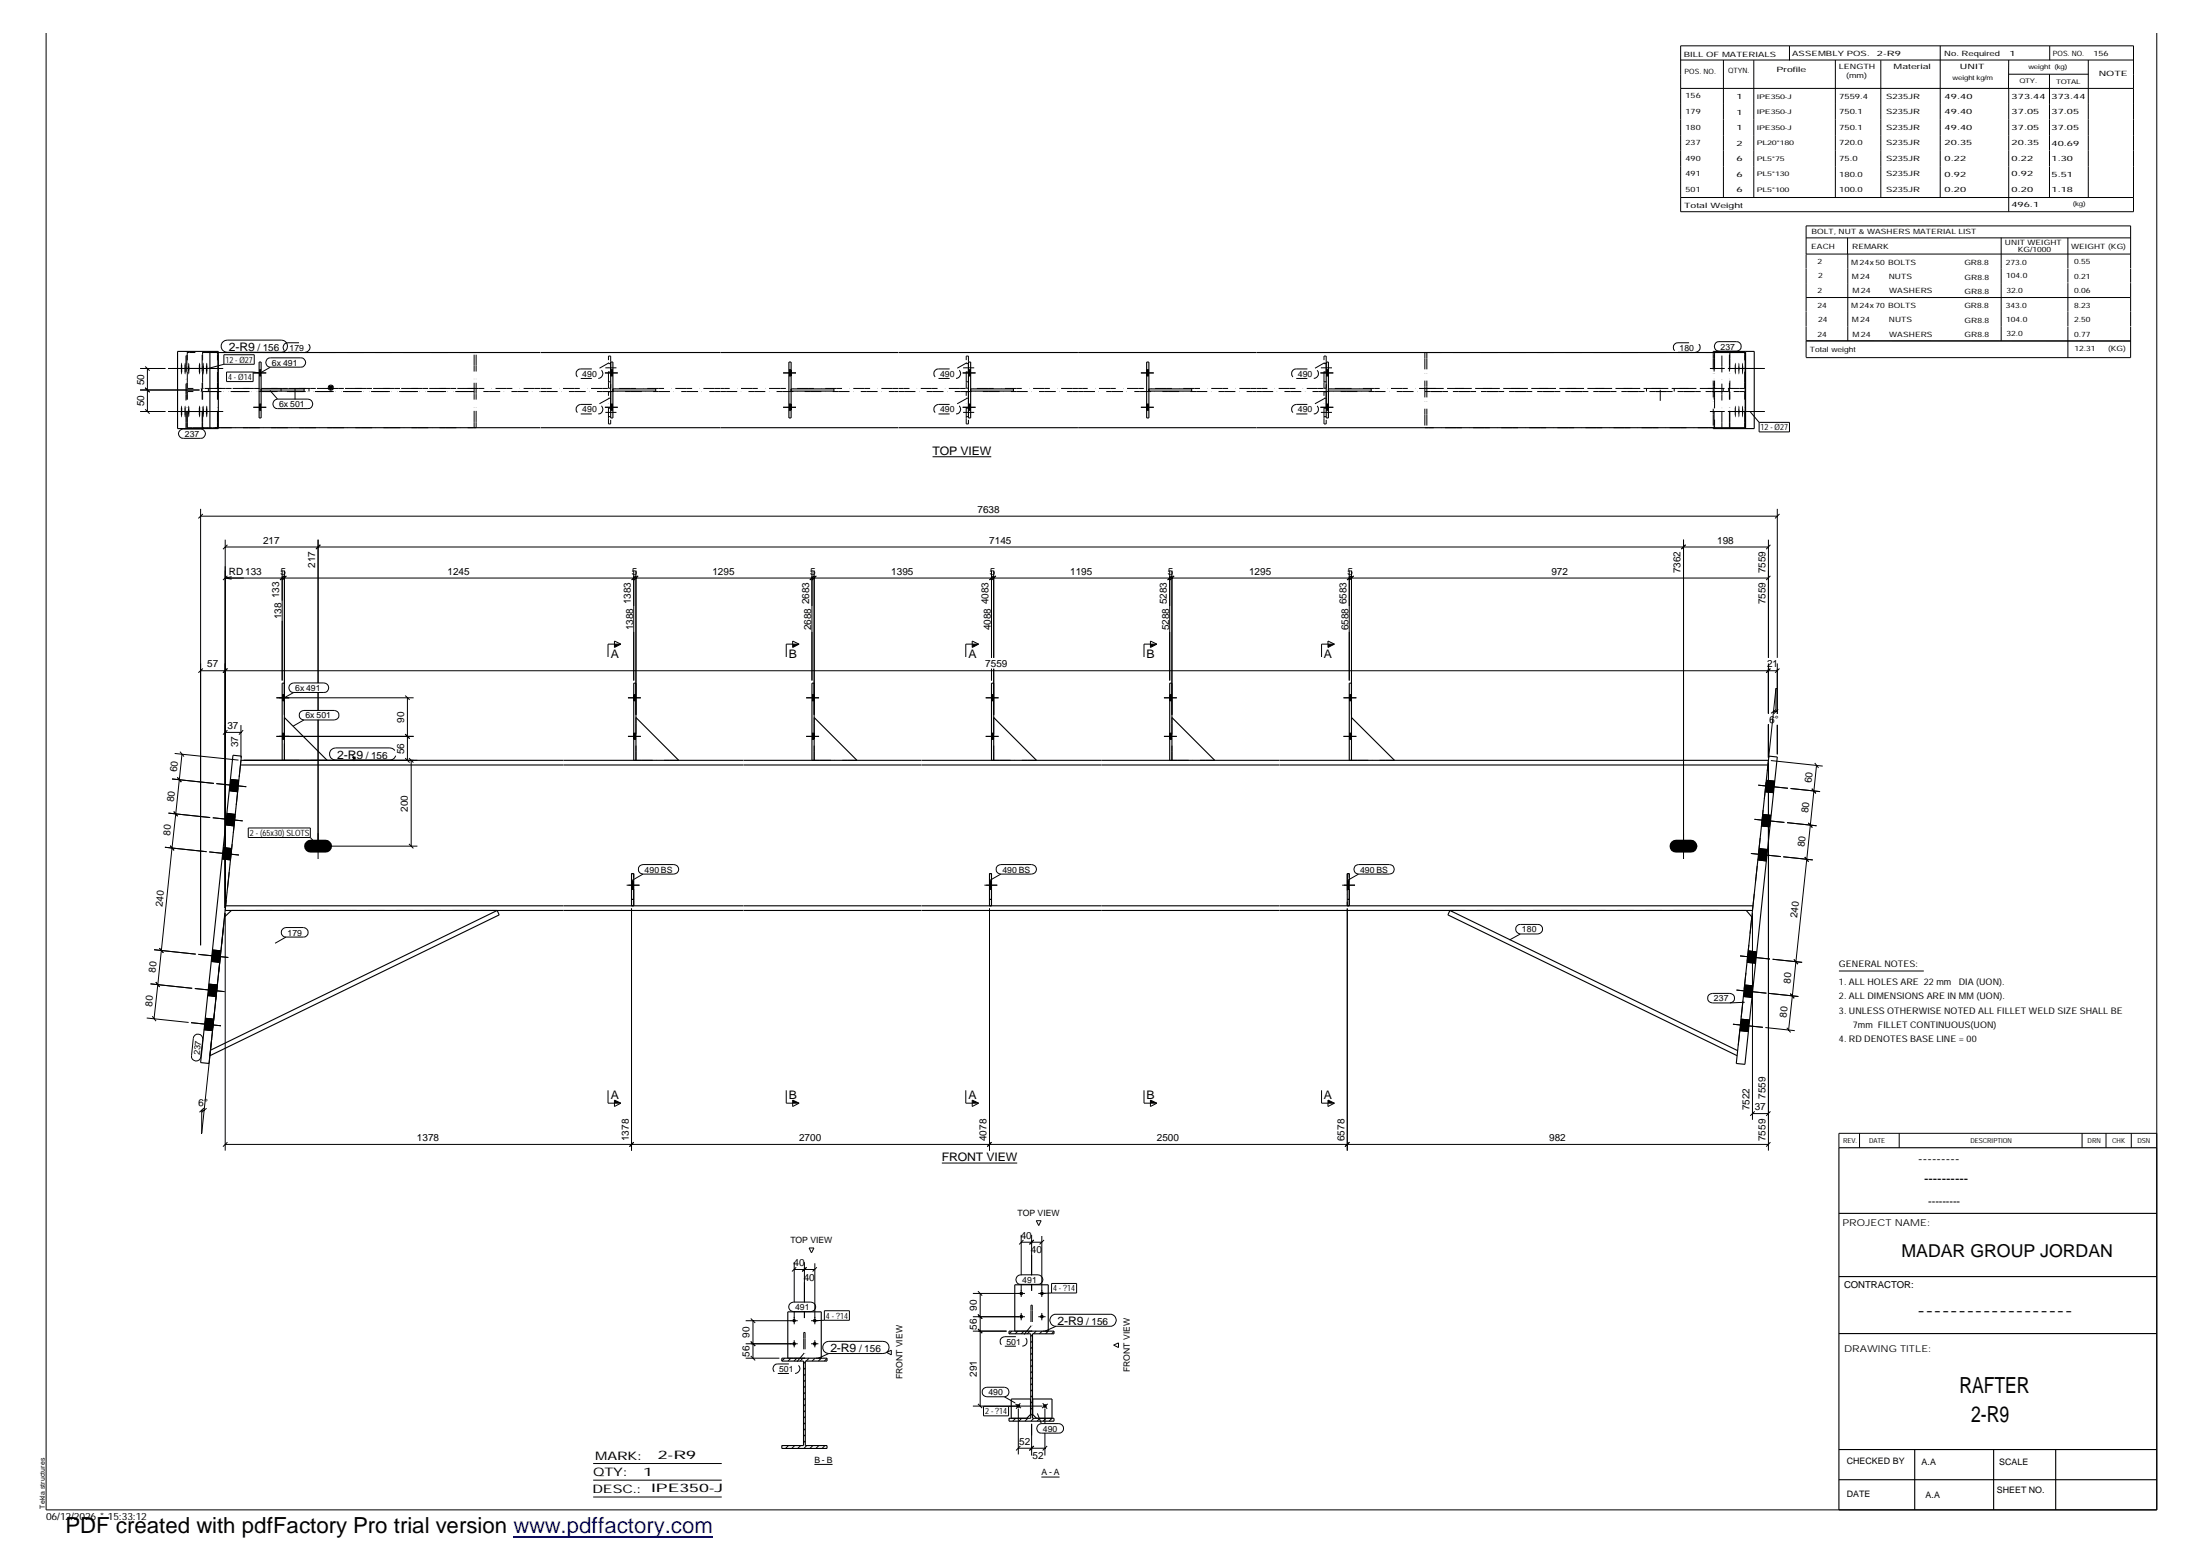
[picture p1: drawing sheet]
<svg xmlns="http://www.w3.org/2000/svg" width="420mm" height="297mm" viewBox="0 0 420 297" stroke-linecap="round" stroke-linejoin="round" font-family="sans-serif">
<g fill="none" stroke="#000" stroke-width=".19">
<path d="M321 8.7h86.5v31.7h-86.5zM321 11.5h86.5M321 16.9h86.5M329.1 11.5v26.2M334.9 11.5v26.2M341.8 8.8v2.7M350.5 11.5v26.2M359.2 11.5v26.2M370.5 8.7v29M383.6 11.5v5.4M383.6 14.2h15.3M383.6 16.9v23.5"/>
<path d="M391.4 14.2v23.5M391.5 8.8v2.7M398.8 11.5v26.2M411.9 6.3v281.9h-403.1v-281.9M321 37.7h86.5M344.9 48.5h62M344.9 45.4h62M344.9 56.8h62M352.8 45.4v3.1M352.9 48.5v16.6M382.2 45.4v19.7M394.9 45.4v5.8"/>
<path d="M394.9 51.3v2.7M394.9 54v8.3M406.9 51.2v-8.1h-62v25.1M406.9 51.3v2.7M406.9 54v8.3M26.8 70.3h4.8M26.8 78.6h4.8M26.8 74.5h11.3M27.7 78.1l.9 .9M27.7 74l.9 .9M27.7 70l.9 .8M28.2 70.3v8.3"/>
<path d="M32.1 70.3h10.5M32.1 78.6h10.5M42.4 65.4l.6-.4 .4-.1h10.4a1.16 1.16 0 0 1 1.1 1.2 1.16 1.16 0 0 1-1.1 1.2h-10.4a1.16 1.16 0 0 1-1-1.9zM42.8 67.7h5.8v1.8h-5.8zM42.8 69.5l-3 .8M43.3 71h5v1.8h-5zM48.3 71l1.3 .2M48.4 77.8h2.4M48.4 71.2h2.4M49.5 77.2h.4M49.5 78.3h.4M49.5 70.6h.4"/>
<path d="M49.5 71.7h.4M51 68.6l.6-.3h5.8a.89 .89 0 0 1 1 .9 .89 .89 0 0 1-1 .9h-5.8a.91 .91 0 0 1-.8-.6 .91 .91 0 0 1 .2-.9zM51.6 74.5l1.4 1.7M51.6 70.1l-2 1.2M52.4 76.5l.6-.3h5.8a.91 .91 0 0 1 .9 .9 .91 .91 0 0 1-.9 .9h-5.8a.91 .91 0 0 1-.8-.6 .91 .91 0 0 1 .2-.9zM115.5 77.8h2.5M115.5 71.2h2.5M116.6 77.2h.5M116.6 78.3h.5M116.6 70.6h.5M116.6 71.7h.5M149.6 77.8h2.4"/>
<path d="M149.6 71.2h2.4M150.7 77.2h.4M150.7 78.3h.4M150.7 70.6h.4M150.7 71.7h.4M183.9 77.8h2.4M183.9 71.2h2.4M185 77.2h.4M185 78.3h.4M185 70.6h.4M185 71.7h.4M217.9 77.8h2.4"/>
<path d="M217.9 71.2h2.4M219 77.2h.4M219 78.3h.4M219 70.6h.4M219 71.7h.4M252.2 77.8h2.4M252.2 71.2h2.4M253.3 77.2h.4M253.3 78.3h.4M253.3 70.6h.4M253.3 71.7h.4M327.7 65.5l.6-.3h3.3a.91 .91 0 0 1 .9 .9 .91 .91 0 0 1-.9 .9h-3.3a.93 .93 0 0 1-.8-.5 .93 .93 0 0 1 .2-1z"/>
<path d="M330 70.3h7.1M330 78.6h7.1M334.2 78.6l1.8 2M344.9 65.1h62M394.9 62.3v6M406.9 62.3v6h-62M34.4 82.2l.6-.3h3.3a.89 .89 0 0 1 .9 .9 .89 .89 0 0 1-.9 .9h-3.3a.88 .88 0 0 1-.8-.6 .88 .88 0 0 1 .2-.9zM38.3 98.5h301.1M38.3 97.1v83.4M38.7 98.1l-.8 .9M178.1 87.2h11.2M336 80.6h5.8v1.9h-5.8z"/>
<path d="M339.4 97.1v28.5M339.9 98.1l-.9 .9M43 103v70.3M43 104.4h294.7M43 110.3h294.7M43 110.3l1.2 .3M43.4 104l-.8 .8M43.4 109.9l-.8 .8M44.2 110.1l-1.2 .2M53.9 108.9v21M54.3 110l-.8 .7M54.3 109.9l-.7 .8"/>
<path d="M54.3 108.9v27.6M54.7 109.9l-.8 .8M60.7 103v27.4M61.2 104l-.9 .8M121 108.9v21M121.4 110l-.8 .7M121.5 109.9l-.8 .8M121.5 108.9v27.6M121.9 109.9l-.9 .8 .8-.7M155.1 108.9v21M155.4 110l-.8 .7M155.5 109.9l-.8 .8"/>
<path d="M155.5 108.9v27.6M155.9 109.9l-.8 .8 .7-.7M189.4 108.9v16.7M189.7 110l-.8 .7M189.8 109.9l-.8 .8M189.8 108.9v16.7M190.2 109.9l-.8 .8 .8-.7M223.4 108.9v21M223.8 110l-.8 .7M223.8 109.9l-.7 .8M223.8 108.9v27.6M224.2 109.9l-.8 .8 .8-.7"/>
<path d="M257.7 108.9v21M258.1 110l-.8 .7M258.1 109.9l-.8 .8M258.1 108.9v27.6M258.5 109.9l-.8 .8 .8-.7M321.1 104.8l.8-.8-.8 .8M321.5 103v61M337.7 103v22.6M338.1 104l-.8 .8M338.1 109.9l-.8 .8M38.3 128h301.1M38.7 127.6l-.8 .8"/>
<path d="M43 139.8h3M43.4 127.6l-.8 .8M43.4 139.4l-.8 .8M46 138.4v6.2M46.4 139.4l-.8 .8M52.8 133.2h26.2M53.9 140h.4M53.9 132.6h.4M53.9 133.8h.4M55.4 130.7l.7-.3h5.7a.91 .91 0 0 1 1 .9 .91 .91 0 0 1-1 .9h-5.7a.91 .91 0 0 1-.8-.5 .91 .91 0 0 1 .1-1zM56.1 132.2l-2.1 1.2M57.4 135.9l.6-.3h5.8a.91 .91 0 0 1 .9 .9 .91 .91 0 0 1-.9 .9h-5.8a.91 .91 0 0 1-.8-.5 .91 .91 0 0 1 .2-1z"/>
<path d="M58 137.4l-2 1.2M60.7 132.2v3.5M60.7 137.4v26.6M77.4 132.8l.8 .8M77.8 133.2v11.9M117.3 122.4l1.3 .6-1.3 .6zM118.6 123h-2.5v2.4M119.9 133.2h2.5M121 140h.5M121 132.6h.5M121 133.8h.5M151.4 122.4l1.2 .6-1.2 .6z"/>
<path d="M152.6 123h-2.4v2.4M154 133.2h2.4M155.1 140h.4M155.1 132.6h.4M155.1 133.8h.4M185.7 122.4l1.2 .6-1.2 .6zM186.9 123h-2.5v2.4M188.3 133.2h2.4M189.4 140h.4M189.4 132.6h.4M189.4 133.8h.4M189.4 127.7v2.2"/>
<path d="M189.8 127.7v8.8M219.7 122.4l1.2 .6-1.2 .6zM220.9 123h-2.4v2.4M222.3 133.2h2.4M223.4 140h.4M223.4 132.6h.4M223.4 133.8h.4M253.6 122.4l1.2 .6-1.2 .6zM254.8 123h-2.4v2.4M256.6 133.2h2.4M257.7 140h.4M257.7 132.6h.4"/>
<path d="M257.7 133.8h.4M337.7 126.6v9.6M337.7 138.3v6.3M338.1 127.6l-.8 .8M338.7 135.8h.5v-4.4l-1.4 13.3M339.2 135.5l-1 .7M339.4 126.6v9.7M339.4 138.4v5.6M339.6 135.4l-.8 .9M339.9 127.6l-.9 .8M32.2 155.2l7.9 .9M32.9 148.7l8 .8"/>
<path d="M33.2 154.9l.7 .9M33.4 143.8l12.2 1.3M33.9 148.4l.7 .9M34.4 143.5l.7 .9M34.8 144l-5.4 50.5M40.6 156.1l5.8 .6M41.3 149.6l5.7 .6M43.1 157.5l1.6 .2M43.3 155.3l1.7 .2M43.8 150.9l1.6 .3M44 148.8l1.6 .2M46.5 145.1h33.2"/>
<path d="M47.4 158.1h11.9v1.8h-11.9zM52.8 140.6h26.2M53.9 141.1h.4M59.3 159.9l1.4 1.6M75.4 143.3l-.5-.4-.4-.1h-10.4a1.16 1.16 0 0 0-1.2 1.1 1.16 1.16 0 0 0 1.2 1.2h10.4l.8-.3 .3-.5M77.4 144.7l.8 .9M77.4 140.2l.8 .8M78.1 144.7l.9 .9M78.5 145.1v16.4M119.9 140.6h2.5M121 141.1h.5M154 140.6h2.4"/>
<path d="M155.1 141.1h.4M188.3 140.6h2.4M189.4 141.1h.4M222.3 140.6h2.4M223.4 141.1h.4M256.6 140.6h2.4M257.7 141.1h.4M335.1 156.4l5.7 .6M335.8 149.9l5.7 .6M336.4 157.7l1.6 .1M336.6 155.5l1.6 .1M337.1 151.2l1.6 .1"/>
<path d="M337.3 149l1.7 .1M337.7 145.7v74M338.2 145.2l9.9 1M341.3 157l5.6 .6M342 150.5l5.6 .6M345.4 157.1l.7 .9M346 150.6l.8 .9M346.6 145.7l.7 .9M346.9 146.1l-5.3 50.5M31.5 161.7l8 .9M32.5 161.4l.7 .9M40 162.6l5.6 .6"/>
<path d="M42.4 164l1.6 .2M42.6 161.8l1.7 .2M43 174.3l-4.5 42.1v-4.5h.5M43 174.3v45.4M54 177.4l.6-.3h3.4a.91 .91 0 0 1 .8 .9 .91 .91 0 0 1-.8 .9h-3.4a.88 .88 0 0 1-.8-.6 .88 .88 0 0 1 .2-.9zM54.6 178.9l-2.1 1.2M58.3 161.5h21.4M78.1 161.1l.9 .9M119.7 169h2.4M120.6 169.8h.4M120.6 168.2h.4M120.6 173.4v46.3"/>
<path d="M122.2 165.3l.6-.3h5.9a.91 .91 0 0 1 .9 1 .91 .91 0 0 1-.9 .9h-5.9a.91 .91 0 0 1-.8-.6 .91 .91 0 0 1 .2-1zM122.8 166.9l-2.1 1.1M188 169h2.5M189 169.8h.4M189 168.2h.4M189 173.4v46.3M190.5 165.3l.6-.3h5.9a.91 .91 0 0 1 1 1 .91 .91 0 0 1-1 .9h-5.9a.91 .91 0 0 1-.8-.6 .91 .91 0 0 1 .2-1zM191.1 166.9l-2 1.1M256.3 169h2.5M257.3 169.8h.4M257.3 168.2h.4M257.3 173.4v46.3"/>
<path d="M258.8 165.3l.7-.3h5.8a.91 .91 0 0 1 1 1 .91 .91 0 0 1-1 .9h-5.8a.93 .93 0 0 1-.9-.6 .93 .93 0 0 1 .2-1zM259.5 166.9l-2.1 1.1M289.7 176.7l.7-.2h3.3a.91 .91 0 0 1 .9 .9 .91 .91 0 0 1-.9 .9h-3.3a.92 .92 0 0 1-.9-.6 .92 .92 0 0 1 .2-1zM290.4 178.3l-2.1 1.1M319.1 161.5h4.9M334.4 162.9l5.7 .6M334.7 174.3v39.5M335.7 164.2l1.7 .2M336 162l1.6 .2M340.6 163.6l5.6 .6M344.7 163.6l.7 .9M28 194.3l8 .9"/>
<path d="M28.7 187.8l8 .9M29.1 194l.7 .9M29.4 181.3l8 .8M29.8 187.5l.7 .9M30.4 181l.8 .9M36.5 195.2l5.7 .6M37.2 188.7l5.7 .6M37.3 197.6a.91 .91 0 0 1 1-.1 .91 .91 0 0 1 .4 .9l-.3 3.3a.89 .89 0 0 1-1 .9 .89 .89 0 0 1-.8-1.1l.3-3.3zM37.9 182.2l5.7 .6M38.9 196.6l1.7 .2M39.2 194.4l1.6 .1M39.7 190.1l1.6 .1"/>
<path d="M39.9 187.9l1.6 .1M40.3 183.5l1.7 .2M40.6 181.3l1.6 .2M326.4 189.9l.6-.3h3.4a.91 .91 0 0 1 .9 .9 .91 .91 0 0 1-.9 1h-3.4a.91 .91 0 0 1-.8-.6 .91 .91 0 0 1 .2-1zM331 195.5l5.7 .6M331.6 189l5.8 .6M332.3 196.8l1.6 .1M332.3 182.5l5.7 .6M332.5 194.5l1.6 .2M333 190.2l1.6 .2M333.2 188l1.6 .2M333.2 191.3l-2.8 .2"/>
<path d="M333.6 183.7l1.7 .2M333.9 181.5l1.6 .2M337.1 196.2l5.7 .6M337.9 189.6l5.6 .6M338.5 183.1l5.7 .6M341.2 196.2l.8 .9M341.9 189.7l.7 .9M342.6 183.2l.8 .9M351.2 185.4h16.2M38.9 211.5l-.8 .8M39.5 211.6l-1 .7M43 218.5h294.7"/>
<path d="M43.4 218l-.8 .9M116.1 208.1v2.5h2.5M117.3 210l1.3 .6-1.3 .6zM121 218l-.8 .9M150.2 208.1v2.5h2.4M151.4 210l1.2 .6-1.2 .6zM184.4 208.1v2.5h2.5M185.7 210l1.2 .6-1.2 .6zM189.4 218l-.8 .9M218.5 208.1v2.5h2.4M219.7 210l1.2 .6-1.2 .6zM252.4 208.1v2.5h2.4"/>
<path d="M253.6 210l1.2 .6-1.2 .6zM257.7 218l-.8 .9M334.7 212.6h3M335.1 212.2l-.8 .8M338.1 218l-.8 .9M338.1 212.2l-.8 .8M355.1 216.4v2.7M362.7 216.4v2.7M397.6 216.4v2.7M402.2 216.4v2.7M407 216.4v2.7M411.9 216.4h-60.7v2.7"/>
<path d="M154.5 238.2h.9l-.4 1zM179.9 222h14.4M195 235.7v7.7M195 237.1h4M195.5 236.7l-.9 .9M197 235.7v7.7M197.4 236.7l-.8 .9M197.9 233h.9l-.4 1zM199 236v11.6M199.4 236.7l-.9 .9M142.4 256.5h10M142.4 252.1h10"/>
<path d="M142.4 259.3h6.4M143.4 258.9l.8 .8M143.4 256.1l.8 .8M143.4 251.7l.8 .8M143.8 252.1v7.2M149.9 259.3l-.6 .5M150.9 248.8l.7-.2h3.3a.91 .91 0 0 1 .9 .9 .91 .91 0 0 1-.9 .9h-3.3a.91 .91 0 0 1-.9-.6 .91 .91 0 0 1 .2-1zM151 259.3l-.5 .5M151.7 240.9v7.7M151.7 250.3v2.5M151.7 255.8v1.4M151.7 242.3h3.9"/>
<path d="M152.1 241.9l-.8 .8M152.2 259.3l-.6 .5M153.3 259.3l-.5 .5M153.6 240.9v7.7M153.6 250.3v1.3M153.8 260l-.3 .3M154.1 241.9l-.9 .8M154.5 259.3l-.5 .5M154.9 256.5h1.4M154.9 252.1h1.4M155.6 241.2v11.6M155.6 255.8v1.4"/>
<path d="M155.7 259.3l-.6 .5M156 241.9l-.8 .8M156.8 259.3l-.5 .5M157.4 250.2h4.8v1.8h-4.8zM157.4 252l-1.8 .1M157.5 256.4l.8-.3h10.3a1.16 1.16 0 0 1 1.2 1.1 1.16 1.16 0 0 1-1.2 1.2h-10.3a1.15 1.15 0 0 1-1.1-.7 1.15 1.15 0 0 1 .3-1.3zM157.9 259.3l-.5 .5M158.3 258.4l-2.1 .9M169.3 258.2l.9-.4v.8zM185.8 251.4h9.9M185.8 246.9h9.9M185.8 254.1h6.4"/>
<path d="M186.8 253.7l.8 .8M186.8 250.9l.8 .8M186.8 246.5l.8 .8M187.2 246.9v21.5M193.3 254.1l-.6 .5M194.3 243.7l.6-.3h3.3a.91 .91 0 0 1 1 .9 .91 .91 0 0 1-1 .9h-3.3a.91 .91 0 0 1-.8-.6 .91 .91 0 0 1 .2-.9zM194.4 254.1l-.5 .5M195 245.1v2.5M195 250.6v1.4M195.6 254.1l-.6 .5M196.7 254.1l-.5 .5M197 245.1v1.3"/>
<path d="M197.2 259.4l-.4 .4M197.2 258.3l-.4 .3M197.2 257.1l-.4 .4M197.2 256l-.4 .3M197.2 254.8l-.4 .3M197.9 254.1l-.5 .5M198.3 251.4h1.4M198.3 246.9h1.4M199 250.6v1.4M199.1 254.1l-.6 .5M200.2 254.1l-.5 .5M200.8 251.2l.6-.3h10.6a1.14 1.14 0 0 1 1.2 1.1 1.14 1.14 0 0 1-1.2 1.2h-10.3a1.17 1.17 0 0 1-1.1-.7 1.17 1.17 0 0 1 .2-1.3z"/>
<path d="M200.8 245h4.8v1.8h-4.8zM200.8 246.8l-1.8 .1M201.3 254.2l-.5 .4M201.7 253.2l-2.1 .9M212.7 256.8l.9-.4v.8zM113.3 279.4h24.5M149.4 276h.1M150.6 276l-.6 .5M151.8 276l-.6 .5M152.9 276l-.5 .5M153.8 275.1l-.3 .3M153.8 273.9l-.3 .3"/>
<path d="M153.8 272.7l-.3 .4M153.8 271.6l-.3 .3M153.8 270.4l-.3 .3M153.8 269.3l-.3 .3M153.8 268.1l-.3 .4M153.8 266.9l-.3 .4M153.8 265.8l-.3 .3M153.8 264.6l-.3 .4M153.8 263.5l-.3 .3M153.8 262.3l-.3 .4M153.8 261.1l-.3 .4M154.1 276l-.6 .5"/>
<path d="M155.2 276l-.5 .5M155.5 279.6h3.5M156.4 276l-.6 .5M157.5 276l-.5 .5M185.8 268.4h13.3M186.8 268l.8 .8M187.8 265.1l.7-.3h3.3a.91 .91 0 0 1 .9 .9 .91 .91 0 0 1-.9 .9h-3.3a.91 .91 0 0 1-.9-.5 .91 .91 0 0 1 .2-1zM187.8 268.5h4.8v1.8h-4.8zM191.8 266.6l2.1 1.2M192.8 270.7l-.1 .2M193.9 268l1.1 .8M194 270.7l-.6 .6"/>
<path d="M194.5 276.5h5.1M194.5 268.9v8.8M194.5 268.4l-1.9 .1M194.9 267.9l-.8 1M194.9 276l-.8 .9M195.1 270.7l-.5 .6M196.3 270.7l-.6 .6M197 271.8v6.1M197.2 269.9l-.4 .3M197.2 268.7l-.4 .4M197.2 267.5l-.4 .4M197.2 266.4l-.4 .3"/>
<path d="M197.2 265.2l-.4 .4M197.2 264.1l-.4 .3M197.2 262.9l-.4 .4M197.2 261.7l-.4 .4M197.2 260.6l-.4 .3M197.4 270.7l-.5 .6M197.4 276l-.8 .9M198.1 269.8l.8 2M198.2 272.1l.7-.3h3.3a.91 .91 0 0 1 .9 .9 .91 .91 0 0 1-.9 .9h-3.3a.91 .91 0 0 1-.8-.6 .91 .91 0 0 1 .1-.9zM198.6 270.7l-.5 .6M199.1 267.9l.9 1M199.6 268.9v2.9"/>
<path d="M199.6 273.5v4.4M199.8 270.7l-.6 .6M200 276l-.9 .9M200.1 268l-1.1 .8M200.9 270.7l-.5 .6M113.3 282.6h24.5M113.3 285.8h24.5M198.9 282h3.5"/>
</g>
<g fill="#000">
<path d="M62.8 73.8h.8l-.4 .7zM117.3 123h1.3l-1.3 .6zM151.4 123h1.2l-1.2 .6zM185.7 123h1.2l-1.2 .6zM219.7 123h1.2l-1.2 .6zM253.6 123h1.2l-1.2 .6zM67.2 144.5h.8l-.4 .6zM117.3 210l1.3 .6h-1.3zM151.4 210l1.2 .6h-1.2zM185.7 210l1.2 .6h-1.2zM219.7 210l1.2 .6h-1.2zM253.6 210l1.2 .6h-1.2z"/>
<path d="M34.6 69.3l.2 .5-.1 1.7-.2-.5z" fill-rule="evenodd"/>
<path d="M34.6 77.5l.2 .4-.1 1.8-.2-.6z" fill-rule="evenodd"/>
<path d="M35.3 69.2l.2 .6-.2 1.7-.1-.5z" fill-rule="evenodd"/>
<path d="M35.3 77.5l.2 .4-.1 1.8-.2-.6z" fill-rule="evenodd"/>
<path d="M36 69.2l.2 .9-.2 1.4-.1-.7z" fill-rule="evenodd"/>
<path d="M36 77.5l.2 .8-.1 1.4-.2-.7z" fill-rule="evenodd"/>
<path d="M38.1 69.3l.1 .3 .1 .7-.2 1.2-.1-.5z" fill-rule="evenodd"/>
<path d="M38.1 77.5l.1 .3 .1 .8-.2 1.1-.1-.6z" fill-rule="evenodd"/>
<path d="M38.8 69.2l.1 .7-.1 1.6-.1-.5z" fill-rule="evenodd"/>
<path d="M38.8 77.5l.1 .6-.1 1.6-.1-.6z" fill-rule="evenodd"/>
<path d="M39.5 69.3l.1 .6-.1 1.6-.2-.7z" fill-rule="evenodd"/>
<path d="M39.5 77.5l.1 .6-.1 1.6-.2-.7z" fill-rule="evenodd"/>
<path d="M49.5 77.2h.4v1.1h-.4z" fill-rule="evenodd"/>
<path d="M49.5 77.2h.4v1.1h-.4z" fill-rule="evenodd"/>
<path d="M49.5 70.6h.4v1.1h-.4z" fill-rule="evenodd"/>
<path d="M49.5 70.6h.4v1.1h-.4z" fill-rule="evenodd"/>
<path d="M116.6 77.2h.5v1.1h-.5z" fill-rule="evenodd"/>
<path d="M116.6 77.2h.5v1.1h-.5z" fill-rule="evenodd"/>
<path d="M116.6 70.6h.5v1.1h-.5z" fill-rule="evenodd"/>
<path d="M116.6 70.6h.5v1.1h-.5z" fill-rule="evenodd"/>
<path d="M150.7 77.2h.4v1.1h-.4z" fill-rule="evenodd"/>
<path d="M150.7 77.2h.4v1.1h-.4z" fill-rule="evenodd"/>
<path d="M150.7 70.6h.4v1.1h-.4z" fill-rule="evenodd"/>
<path d="M150.7 70.6h.4v1.1h-.4z" fill-rule="evenodd"/>
<path d="M185 77.2h.4v1.1h-.4z" fill-rule="evenodd"/>
<path d="M185 77.2h.4v1.1h-.4z" fill-rule="evenodd"/>
<path d="M185 70.6h.4v1.1h-.4z" fill-rule="evenodd"/>
<path d="M185 70.6h.4v1.1h-.4z" fill-rule="evenodd"/>
<path d="M219 77.2h.4v1.1h-.4z" fill-rule="evenodd"/>
<path d="M219 77.2h.4v1.1h-.4z" fill-rule="evenodd"/>
<path d="M219 70.6h.4v1.1h-.4z" fill-rule="evenodd"/>
<path d="M219 70.6h.4v1.1h-.4z" fill-rule="evenodd"/>
<path d="M253.3 77.2h.4v1.1h-.4z" fill-rule="evenodd"/>
<path d="M253.3 77.2h.4v1.1h-.4z" fill-rule="evenodd"/>
<path d="M253.3 70.6h.4v1.1h-.4z" fill-rule="evenodd"/>
<path d="M253.3 70.6h.4v1.1h-.4z" fill-rule="evenodd"/>
<path d="M331.4 77.5l.1 .3-.1 1.9-.1-.6z" fill-rule="evenodd"/>
<path d="M331.4 69.3l.1 .3-.1 1.9-.1-.5z" fill-rule="evenodd"/>
<path d="M332.1 77.5l.1 .8-.1 1.4-.1-.7z" fill-rule="evenodd"/>
<path d="M332.1 69.3l.1 .8-.1 1.4-.1-.7z" fill-rule="evenodd"/>
<path d="M332.8 77.5l.1 .6-.1 1.6-.1-1.1z" fill-rule="evenodd"/>
<path d="M332.8 69.2l.1 .7-.1 1.6-.1-1.2z" fill-rule="evenodd"/>
<path d="M53.9 132.6h.4v1.2h-.4z" fill-rule="evenodd"/>
<path d="M53.9 132.6h.4v1.2h-.4z" fill-rule="evenodd"/>
<path d="M121 132.6h.5v1.2h-.5z" fill-rule="evenodd"/>
<path d="M121 132.6h.5v1.2h-.5z" fill-rule="evenodd"/>
<path d="M155.1 132.6h.4v1.2h-.4z" fill-rule="evenodd"/>
<path d="M155.1 132.6h.4v1.2h-.4z" fill-rule="evenodd"/>
<path d="M189.4 132.6h.4v1.2h-.4z" fill-rule="evenodd"/>
<path d="M189.4 132.6h.4v1.2h-.4z" fill-rule="evenodd"/>
<path d="M223.4 132.6h.4v1.2h-.4z" fill-rule="evenodd"/>
<path d="M223.4 132.6h.4v1.2h-.4z" fill-rule="evenodd"/>
<path d="M257.7 132.6h.4v1.2h-.4z" fill-rule="evenodd"/>
<path d="M257.7 132.6h.4v1.2h-.4z" fill-rule="evenodd"/>
<path d="M43.3 155.3l1.7 .2-.3 2.2-1.6-.2z" fill-rule="evenodd"/>
<path d="M43.3 155.3l1.7 .2-.3 2.2-1.6-.2z" fill-rule="evenodd"/>
<path d="M44 148.8l1.6 .2-.2 2.2-1.6-.3z" fill-rule="evenodd"/>
<path d="M44 148.8l1.6 .2-.2 2.2-1.6-.3z" fill-rule="evenodd"/>
<path d="M53.9 140h.4v1.1h-.4z" fill-rule="evenodd"/>
<path d="M53.9 140h.4v1.1h-.4z" fill-rule="evenodd"/>
<path d="M121 140h.5v1.1h-.5z" fill-rule="evenodd"/>
<path d="M121 140h.5v1.1h-.5z" fill-rule="evenodd"/>
<path d="M155.1 140h.4v1.1h-.4z" fill-rule="evenodd"/>
<path d="M155.1 140h.4v1.1h-.4z" fill-rule="evenodd"/>
<path d="M189.4 140h.4v1.1h-.4z" fill-rule="evenodd"/>
<path d="M189.4 140h.4v1.1h-.4z" fill-rule="evenodd"/>
<path d="M223.4 140h.4v1.1h-.4z" fill-rule="evenodd"/>
<path d="M223.4 140h.4v1.1h-.4z" fill-rule="evenodd"/>
<path d="M257.7 140h.4v1.1h-.4z" fill-rule="evenodd"/>
<path d="M257.7 140h.4v1.1h-.4z" fill-rule="evenodd"/>
<path d="M336.6 155.5l1.6 .1-.2 2.2-1.6-.1z" fill-rule="evenodd"/>
<path d="M336.6 155.5l1.6 .1-.2 2.2-1.6-.1z" fill-rule="evenodd"/>
<path d="M337.3 149l1.7 .1-.3 2.2-1.6-.1z" fill-rule="evenodd"/>
<path d="M337.3 149l1.7 .1-.3 2.2-1.6-.1z" fill-rule="evenodd"/>
<path d="M42.6 161.8l1.7 .2-.3 2.2-1.6-.2z" fill-rule="evenodd"/>
<path d="M42.6 161.8l1.7 .2-.3 2.2-1.6-.2z" fill-rule="evenodd"/>
<path d="M58.5 160.7l.3-.3 .5-.1h2.9a1.23 1.23 0 0 1 1.2 1.2 1.23 1.23 0 0 1-1.2 1.3h-2.9a1.2 1.2 0 0 1-1.1-.8 1.2 1.2 0 0 1 .3-1.3z" fill-rule="evenodd"/>
<path d="M120.6 168.2h.4v1.6h-.4z" fill-rule="evenodd"/>
<path d="M189 168.2h.4v1.6h-.4z" fill-rule="evenodd"/>
<path d="M257.3 168.2h.4v1.6h-.4z" fill-rule="evenodd"/>
<path d="M319.2 160.7l.4-.3 .5-.1h2.8a1.23 1.23 0 0 1 1.3 1.2 1.23 1.23 0 0 1-1.3 1.3h-2.8a1.22 1.22 0 0 1-1.2-.8 1.22 1.22 0 0 1 .3-1.3z" fill-rule="evenodd"/>
<path d="M336 162l1.6 .2-.2 2.2-1.7-.2z" fill-rule="evenodd"/>
<path d="M336 162l1.6 .2-.2 2.2-1.7-.2z" fill-rule="evenodd"/>
<path d="M39.2 194.4l1.6 .1-.2 2.3-1.7-.2z" fill-rule="evenodd"/>
<path d="M39.2 194.4l1.6 .1-.2 2.3-1.7-.2z" fill-rule="evenodd"/>
<path d="M39.9 187.9l1.6 .1-.2 2.2-1.6-.1z" fill-rule="evenodd"/>
<path d="M39.9 187.9l1.6 .1-.2 2.2-1.6-.1z" fill-rule="evenodd"/>
<path d="M40.6 181.3l1.6 .2-.2 2.2-1.7-.2z" fill-rule="evenodd"/>
<path d="M40.6 181.3l1.6 .2-.2 2.2-1.7-.2z" fill-rule="evenodd"/>
<path d="M332.5 194.5l1.6 .2-.2 2.2-1.6-.1z" fill-rule="evenodd"/>
<path d="M332.5 194.5l1.6 .2-.2 2.2-1.6-.1z" fill-rule="evenodd"/>
<path d="M333.2 188l1.6 .2-.2 2.2-1.6-.2z" fill-rule="evenodd"/>
<path d="M333.2 188l1.6 .2-.2 2.2-1.6-.2z" fill-rule="evenodd"/>
<path d="M333.9 181.5l1.6 .2-.2 2.2-1.7-.2z" fill-rule="evenodd"/>
<path d="M333.9 181.5l1.6 .2-.2 2.2-1.7-.2z" fill-rule="evenodd"/>
<path d="M155.4 256.3a.36 .36 0 0 1 .5 0 .36 .36 0 0 1-.2 .6h-.3l-.1-.2z" fill-rule="evenodd"/>
<path d="M155.4 251.9l.3-.1a.34 .34 0 0 1 .2 .5 .34 .34 0 0 1-.5 .1 .34 .34 0 0 1 0-.5z" fill-rule="evenodd"/>
<path d="M194.8 246.7a.36 .36 0 0 1 .6 0 .36 .36 0 0 1-.2 .6h-.3l-.2-.3z" fill-rule="evenodd"/>
<path d="M198.7 251.2l.4-.2 .2 .2v.3a.35 .35 0 0 1-.5 .2 .35 .35 0 0 1-.1-.5z" fill-rule="evenodd"/>
<circle cx="151.7" cy="256.5" r=".34"/>
<circle cx="151.7" cy="252.1" r=".34"/>
<circle cx="195" cy="251.3" r=".35"/>
<circle cx="199" cy="246.9" r=".34"/>
<circle cx="194.4" cy="268.4" r=".35"/>
<circle cx="199.6" cy="268.4" r=".34"/>
</g>
<g fill="none" stroke="#000" stroke-width=".19" stroke-dasharray="2.1 2.1" stroke-linecap="butt">
<path d="M53.7 74.7v-.5M55 67.3h3.3M55 65.4h3.3M55 65.4a.91 .91 0 0 0-.9 .9 .91 .91 0 0 0 .9 1M56.3 76.3v-3.9M58.3 67.3a.91 .91 0 0 0 .9-1 .91 .91 0 0 0-.9-.9M59 74.7v-.5M110.9 72.2h3.4M110.9 70.4h3.4M110.9 70.4a.91 .91 0 0 0-.9 .9 .91 .91 0 0 0 .9 .9M110.9 79h3.4M110.9 77.2h3.4"/>
<path d="M110.9 77.2a.91 .91 0 0 0-.9 .9 .91 .91 0 0 0 .9 .9M114.3 72.2a.91 .91 0 0 0 .8-.9 .91 .91 0 0 0-.8-.9M114.3 79a.91 .91 0 0 0 .8-.9 .91 .91 0 0 0-.8-.9M116.3 69.2l-2 1.2M116.3 76.1l-2 1.1M116.6 77.9h-.4M116.6 79.5h-.4M116.6 71h-.4M116.6 69.4h-.4M117.7 78.7h-2.4M117.7 70.2h-2.4M179.2 72.2h3.4"/>
<path d="M179.2 70.4h3.4M179.2 70.4a.91 .91 0 0 0-.8 .9 .91 .91 0 0 0 .8 .9M179.2 79h3.4M179.2 77.2h3.4M179.2 77.2a.91 .91 0 0 0-.8 .9 .91 .91 0 0 0 .8 .9M182.6 72.2a.91 .91 0 0 0 .9-.9 .91 .91 0 0 0-.9-.9M182.6 79a.91 .91 0 0 0 .9-.9 .91 .91 0 0 0-.9-.9M184.7 69.2l-2.1 1.2M184.7 76.1l-2.1 1.1M185 77.9h-.5M185 79.5h-.5M185 71h-.5"/>
<path d="M185 69.4h-.5M186.1 78.7h-2.5M186.1 70.2h-2.5M247.6 72.2h3.3M247.6 70.4h3.3M247.6 70.4a.91 .91 0 0 0-.9 .9 .91 .91 0 0 0 .9 .9M247.6 79h3.3M247.6 77.2h3.3M247.6 77.2a.91 .91 0 0 0-.9 .9 .91 .91 0 0 0 .9 .9M250.9 72.2a.91 .91 0 0 0 .9-.9 .91 .91 0 0 0-.9-.9M250.9 79a.91 .91 0 0 0 .9-.9 .91 .91 0 0 0-.9-.9M253 69.2l-2.1 1.2"/>
<path d="M253 76.1l-2.1 1.1M253.3 77.9h-.4M253.3 79.5h-.4M253.3 71h-.4M253.3 69.4h-.4M254.4 78.7h-2.5M254.4 70.2h-2.5M314.5 74.7v-.5M317.1 76.5v-4.1M319.7 74.7v-.5M320.5 67.3h3.3M320.5 65.4h3.3"/>
<path d="M320.5 65.4a.91 .91 0 0 0-.9 .9 .91 .91 0 0 0 .9 1M323.8 67.3a.91 .91 0 0 0 .9-1 .91 .91 0 0 0-.9-.9M332.3 78.6h-5.7M332.3 70.3h-5.7M333 78.6h-5.8M333 70.3h-5.8M333.6 78.6h-5.7M333.6 70.3h-5.7M121 169.8h-.4M121 168.2h-.4M122.1 169h-2.4M189.4 169.8h-.4"/>
<path d="M189.4 168.2h-.4M190.5 169h-2.5M257.7 169.8h-.4M257.7 168.2h-.4M258.8 169h-2.5M153.6 258.3l-1.8 2.1M191.9 257h3.3M191.9 255.2h3.3M191.9 255.2a.91 .91 0 0 0-.9 .9 .91 .91 0 0 0 .9 .9M195.2 257a.91 .91 0 0 0 .9-.9 .91 .91 0 0 0-.9-.9M196.9 253.1l-1.7 2.1M148.5 262.2h3.3"/>
<path d="M148.5 260.4h3.3M148.5 260.4a.91 .91 0 0 0-.9 .9 .91 .91 0 0 0 .9 .9M151.8 262.2a.91 .91 0 0 0 1-.9 .91 .91 0 0 0-1-.9"/>
</g>
<g fill="none" stroke="#000" stroke-width=".21">
<path d="M33.9 67.1h7.8v14.7h-7.8zM40.1 67.1v14.7M41.7 67.3h61.5M49.5 69.1h.4v10.7h-.4zM49.9 74.2h8.2v.5h-8.2M62.8 73.8h.8l-.4 .7zM103.3 67.3h68.2M116.6 69.1h.5v10.7h-.5zM117.1 74.2h8.1v.5h-8.1M150.7 69.1h.4v10.7h-.4zM151.1 74.2h8.2v.5h-8.2M171.6 67.3h161.7v14.3h-161.7"/>
<path d="M185 69.1h.4v10.7h-.4zM185.4 74.2h8.1v.5h-8.1M219 69.1h.4v10.7h-.4zM219.4 74.2h8.2v.5h-8.2M253.3 69.1h.4v10.7h-.4zM253.7 74.2h8.2v.5h-8.2M327.2 67.3v-.2h7.8v14.7h-7.8v-.2M333.4 67.1v14.7M41.7 81.6h61.5M103.3 81.6h68.2M54.3 137l8.2 8.1M121.5 137l8.1 8.1"/>
<path d="M155.5 137l8.2 8.1M189.8 137l8.2 8.1M223.8 137l8.2 8.1M258.1 137l8.2 8.1M44.5 144.2l1.6 .1-6.2 58.7-1.6-.2zM45.9 146h291.7M46 145.1h291.7M53.9 145.1v-14.7h.4v14.7M67.2 145.1l.4 .1 .3-.1M67.5 145.1h.1M121 145.1v-14.7h.5v14.7M155.1 145.1v-14.7h.4v14.7"/>
<path d="M189.4 145.1v-14.7h.4v14.7M223.4 145.1v-14.7h.4v14.7M257.7 145.1v-14.7h.4v14.7M337.8 144.3l1.6 .2-6.2 58.7-1.6-.2zM43 173.8h291.7M43.1 172.9h291.7M44.2 173.8l-1.3 1.2M120.6 172.9v-6.1h.4v6.1M189 172.9v-6.1h.4v6.1M257.3 172.9v-6.1h.4v6.1M333.5 173.8l1.1 1.2M40.2 200.5l54.8-26.7 .3 .9-55.2 26.8"/>
<path d="M331.9 200.6l-55-26.8-.4 .9 55.3 26.8M351.2 219.1h60.7v69.1h-60.7zM351.2 231.6h60.7M149.3 259.3h8.6v.5h-4.1v16.2h4.1v.5h-8.6v-.5h4.2v-16.2h-4.2zM150.5 259.3v-8.9h6.3v8.9M192.7 254.1h8.6v.5h-4.1v16.1h4.1v.6h-8.6v-.6h4.1v-16.1h-4.1zM193.8 254.1v-8.8h6.4v8.8M351.2 254.6h60.7M351.2 243.7h60.7M193.1 270.7v-3.6h3.7v2.9l-.7 .7M198 270.7l-.8-.7v-2.9h3.7v3.6M351.2 276.7h60.7"/>
<path d="M365.7 276.7v11.5M380.7 276.7v11.5M392.6 276.7v11.5M351.2 282.5h60.7"/>
<circle cx="63.2" cy="74" r=".49"/>
</g>
<g fill="none" stroke="#000" stroke-width=".19" stroke-dasharray="1.1 0 2.1 .7 0 1.4" stroke-linecap="butt">
<path d="M35.8 74.2v-6.9M38.5 74.2v.5M38.7 74.7h64.5M38.7 74.2v-6.9M39.8 74.7v-.5M41.5 74.2v-6.9M41.7 67.3h-3.1M49.9 74.7v-.5M90.6 74.2h-54.8M90.6 74.7h-54.8M90.9 67.3h-55.2M103.2 74.2h-64.5"/>
<path d="M103.3 74.7h34.2M116.2 76h.4M116.2 74.8h.4M116.2 74.1v-6.1M116.2 68h.4M116.2 72.9h.4M116.6 74.8v6.1M116.6 68v6.1M116.6 74.1h-.4M117.1 74.7v-.5M137.5 74.2h-34.2M137.6 74.7h33.9"/>
<path d="M151.1 74.7v-.5M171.5 74.2h-33.9M171.6 74.7h34.3M184.5 76h.5M184.5 74.8h.5M184.5 74.1v-6.1M184.5 68h.5M184.5 72.9h.5M185 74.8v6.1M185 68v6.1M185 74.1h-.5M185.4 74.7v-.5"/>
<path d="M205.9 74.2h-34.3M205.9 74.7h34M219.4 74.7v-.5M239.9 74.2h-34M239.9 74.7h93.3M252.9 76h.4M252.9 74.8h.4M252.9 74.1v-6.1M252.9 68h.4M252.9 72.9h.4M253.3 74.8v6.1M253.3 68v6.1"/>
<path d="M253.3 74.1h-.4M253.7 74.7v-.5M272.1 67.3h55.3M272.1 67.3v14.3M272.5 74.2h57.7M272.5 67.3v14.3M327.2 67.3v14.3M327.4 74.7v6.9M327.4 67.3v6.9M329.1 74.7v-.5M330.2 74.7h-57.7M330.2 74.2v.5"/>
<path d="M330.4 67.3v6.9M333.2 74.2h-93.3M333.2 74.2v-6.9M35.5 81.8v-14.7M35.7 81.6h55.2M35.7 81.6v-14.3M35.8 81.6v-6.9M38.6 81.6v-14.3M38.7 81.6v-6.9M41.5 81.6v-6.9M41.6 81.6v-14.3M41.7 81.6h-3.1"/>
<path d="M90.6 81.6v-14.3M90.9 81.6v-14.3M116.2 80.9v-6.1M116.6 80.9h-.4M184.5 80.9v-6.1M185 80.9h-.5M252.9 80.9v-6.1M253.3 80.9h-.4M327.4 81.6v-14.3M327.4 81.6h-55.3M328.8 81.8v-14.7M330.3 81.6v-14.3"/>
<path d="M330.4 81.6v-6.9M333.2 81.6v-6.9M121.5 137v8.1M155.5 137v8.1M189.8 137v8.1M223.8 137v8.1M258.1 137v8.1M46 145.1l-3 28.7M54.3 145.1h-.4M54.3 145.1v-8.1M62.5 145.1h-8.2M121.5 145.1h-.5"/>
<path d="M121.5 145.1h8.1M155.5 145.1h-.4M155.5 145.1h8.2M189.8 145.1h-.4M189.8 145.1h8.2M223.4 145.1h.4M223.8 145.1h8.2M257.7 145.1h.4M258.1 145.1h8.2M95 173.8h-50.8M120.6 171.7h.4M120.6 166.8v6.1"/>
<path d="M120.6 172.9h.4M121 172.9h-.4M121 172.9v-6.1M121 166.8h-.4M189 171.7h.4M189 166.8v6.1M189 172.9h.4M189.4 172.9h-.4M189.4 172.9v-6.1M189.4 166.8h-.4M257.3 171.7h.4M257.3 166.8v6.1"/>
<path d="M257.3 172.9h.4M257.7 172.9h-.4M257.7 172.9v-6.1M257.7 166.8h-.4M333.5 173.8h-56.6M334.6 175l-2.8 26.5M334.7 173.8l3-28.7M40.1 201.5l2.8-26.5M150.5 259.3h6.3M153.5 254.4v4.9M153.8 254.4h-.3M153.8 254.4v4.9"/>
<path d="M153.8 259.3h-.3M193.8 254.1h6.4M196.9 249.2v4.9M197.1 249.2h-.2M197.1 249.2v4.9M197.1 254.1h-.2M193.1 270.7h3M200.9 270.7h-2.9"/>
</g>
<path d="M98 293.3h38.2" fill="none" stroke="#00f" stroke-width=".3"/>
<g font-size="4.2">
<text x="374.2" y="265.9">RAFTER</text>
<text x="376.5" y="271.4">2-R9</text>
<text x="12.5" y="292.7">PDF created with pdfFactory Pro trial version www.pdffactory.com</text>
</g>
<text font-size="3.4" x="363.1" y="239.9">MADAR GROUP JORDAN</text>
<g font-size="2.5">
<text x="366.3" y="222.1">---------</text>
<text x="367.5" y="225.9">----------</text>
<text x="366.1" y="250.9">-------------------</text>
</g>
<g font-size="2.2">
<text x="43.7" y="67">2-R9</text>
<text x="178.1" y="86.9">TOP VIEW</text>
<text x="116.6" y="125.5">A</text>
<text x="150.7" y="125.5">B</text>
<text x="185" y="125.5">A</text>
<text x="219" y="125.5">B</text>
<text x="252.9" y="125.5">A</text>
<text x="64.4" y="144.8">2-R9</text>
<text x="116.6" y="209.7">A</text>
<text x="150.7" y="209.7">B</text>
<text x="185" y="209.7">A</text>
<text x="219" y="209.7">B</text>
<text x="252.9" y="209.7">A</text>
<text x="179.9" y="221.7">FRONT VIEW</text>
<text x="202" y="252.9">2-R9</text>
<text x="158.6" y="258.1">2-R9</text>
<text x="113.3" y="281.8">QTY:</text>
<text x="113.7" y="278.6">MARK:</text>
<text x="122.9" y="281.8">1</text>
<text x="125.6" y="278.6">2-R9</text>
<text x="113.2" y="285">DESC.:</text>
<text x="124.3" y="284.9">IPE350-J</text>
</g>
<text font-size="2.1" x="368.3" y="230.1">---------</text>
<g font-size="1.9">
<text x="49.2" y="67">/ 156</text>
<text x="27.6" y="77.6" transform="rotate(-90 27.6 77.6)">50</text>
<text x="27.6" y="73.5" transform="rotate(-90 27.6 73.5)">50</text>
<text x="186.7" y="97.9">7638</text>
<text x="50.2" y="103.8">217</text>
<text x="188.9" y="103.8">7145</text>
<text x="328" y="103.8">198</text>
<text x="43.7" y="109.8">RD 133</text>
<text x="53.6" y="109.7">5</text>
<text x="60.2" y="108.4" transform="rotate(-90 60.2 108.4)">217</text>
<text x="85.5" y="109.7">1245</text>
<text x="120.7" y="109.7">5</text>
<text x="136.1" y="109.7">1295</text>
<text x="154.7" y="109.7">5</text>
<text x="170.2" y="109.7">1395</text>
<text x="189" y="109.7">5</text>
<text x="204.4" y="109.7">1195</text>
<text x="223.1" y="109.7">5</text>
<text x="238.5" y="109.7">1295</text>
<text x="257.3" y="109.7">5</text>
<text x="296.3" y="109.7">972</text>
<text x="321" y="109.5" transform="rotate(-90 321 109.5)">7362</text>
<text x="337.2" y="109.5" transform="rotate(-90 337.2 109.5)">7559</text>
<text x="53.3" y="114.2" transform="rotate(-90 53.3 114.2)">133</text>
<text x="53.8" y="118.2" transform="rotate(-90 53.8 118.2)">138</text>
<text x="120.5" y="115.3" transform="rotate(-90 120.5 115.3)">1383</text>
<text x="154.5" y="115.3" transform="rotate(-90 154.5 115.3)">2683</text>
<text x="188.8" y="115.3" transform="rotate(-90 188.8 115.3)">4083</text>
<text x="222.8" y="115.3" transform="rotate(-90 222.8 115.3)">5283</text>
<text x="257.1" y="115.3" transform="rotate(-90 257.1 115.3)">6583</text>
<text x="337.2" y="115.3" transform="rotate(-90 337.2 115.3)">7559</text>
<text x="120.9" y="120.3" transform="rotate(-90 120.9 120.3)">1388</text>
<text x="154.9" y="120.3" transform="rotate(-90 154.9 120.3)">2688</text>
<text x="189.2" y="120.3" transform="rotate(-90 189.2 120.3)">4088</text>
<text x="223.3" y="120.3" transform="rotate(-90 223.3 120.3)">5288</text>
<text x="257.6" y="120.3" transform="rotate(-90 257.6 120.3)">6588</text>
<text x="39.6" y="127.4">57</text>
<text x="188.2" y="127.4">7559</text>
<text x="337.5" y="127.4">21</text>
<text x="77.2" y="138" transform="rotate(-90 77.2 138)">90</text>
<text x="337.9" y="138" transform="rotate(3 337.9 138)">6°</text>
<text x="43.4" y="139.2">37</text>
<text x="45.5" y="142.6" transform="rotate(-90 45.5 142.6)">37</text>
<text x="77.2" y="144" transform="rotate(-90 77.2 144)">56</text>
<text x="33.8" y="147.4" transform="rotate(-84 33.8 147.4)">60</text>
<text x="69.9" y="144.8">/ 156</text>
<text x="345.9" y="149.5" transform="rotate(-84 345.9 149.5)">60</text>
<text x="33.2" y="153.1" transform="rotate(-84 33.2 153.1)">80</text>
<text x="77.9" y="155" transform="rotate(-90 77.9 155)">200</text>
<text x="345.4" y="155.3" transform="rotate(-84 345.4 155.3)">80</text>
<text x="32.5" y="159.6" transform="rotate(-84 32.5 159.6)">80</text>
<text x="344.6" y="161.8" transform="rotate(-84 344.6 161.8)">80</text>
<text x="31" y="173.2" transform="rotate(-84 31 173.2)">240</text>
<text x="343.2" y="175.3" transform="rotate(-84 343.2 175.3)">240</text>
<text x="29.7" y="185.7" transform="rotate(-84 29.7 185.7)">80</text>
<text x="341.9" y="187.8" transform="rotate(-84 341.9 187.8)">80</text>
<text x="29" y="192.2" transform="rotate(-84 29 192.2)">80</text>
<text x="341.2" y="194.3" transform="rotate(-84 341.2 194.3)">80</text>
<text x="337.2" y="209.7" transform="rotate(-90 337.2 209.7)">7559</text>
<text x="37.8" y="211.1" transform="rotate(3 37.8 211.1)">6°</text>
<text x="334.1" y="211.9" transform="rotate(-90 334.1 211.9)">7522</text>
<text x="335.1" y="211.9">37</text>
<text x="79.6" y="217.8">1378</text>
<text x="120.1" y="217.8" transform="rotate(-90 120.1 217.8)">1378</text>
<text x="152.6" y="217.8">2700</text>
<text x="188.4" y="217.8" transform="rotate(-90 188.4 217.8)">4078</text>
<text x="220.9" y="217.8">2500</text>
<text x="256.8" y="217.8" transform="rotate(-90 256.8 217.8)">6578</text>
<text x="295.9" y="217.8">982</text>
<text x="337.2" y="217.8" transform="rotate(-90 337.2 217.8)">7559</text>
<text x="194.9" y="236.5">40</text>
<text x="196.9" y="239.3">40</text>
<text x="151.6" y="241.7">40</text>
<text x="153.5" y="244.5">40</text>
<text x="186.6" y="250.2" transform="rotate(-90 186.6 250.2)">90</text>
<text x="143.2" y="255.4" transform="rotate(-90 143.2 255.4)">90</text>
<text x="186.6" y="253.8" transform="rotate(-90 186.6 253.8)">56</text>
<text x="207.4" y="252.9">/ 156</text>
<text x="143.2" y="259" transform="rotate(-90 143.2 259)">56</text>
<text x="164.1" y="258.1">/ 156</text>
<text x="186.6" y="262.9" transform="rotate(-90 186.6 262.9)">291</text>
<text x="194.6" y="275.8">52</text>
<text x="197.2" y="278.6">52</text>
<text x="8.8" y="290.2">06/12/2026 * 15:33:12</text>
</g>
<g font-size="1.8">
<text x="351.9" y="234.1">PROJECT NAME:</text>
<text x="352.2" y="245.8">CONTRACTOR:</text>
<text x="352.2" y="258.1">DRAWING TITLE:</text>
</g>
<g font-size="1.7">
<text x="43.1" y="69.2">12 - Ø27</text>
<text x="51.9" y="69.8">6x 491</text>
<text x="55.3" y="67">179</text>
<text x="111.2" y="72">490</text>
<text x="179.5" y="72">490</text>
<text x="247.9" y="72">490</text>
<text x="320.8" y="67">180</text>
<text x="328.6" y="66.7">237</text>
<text x="43.6" y="72.5">4 - Ø14</text>
<text x="53.3" y="77.7">6x 501</text>
<text x="35.3" y="83.4">237</text>
<text x="111.2" y="78.7">490</text>
<text x="179.5" y="78.7">490</text>
<text x="247.9" y="78.7">490</text>
<text x="336.2" y="82.2">12 - Ø27</text>
<text x="56.4" y="131.9">6x 491</text>
<text x="58.3" y="137.1">6x 501</text>
<text x="47.7" y="159.6">2 - (65x30) SLOTS</text>
<text x="123.1" y="166.6">490 BS</text>
<text x="191.4" y="166.6">490 BS</text>
<text x="259.8" y="166.6">490 BS</text>
<text x="54.9" y="178.6">179</text>
<text x="290.7" y="178">180</text>
<text x="351.2" y="184.6">GENERAL NOTES:</text>
<text x="327.3" y="191.2">237</text>
<text x="351.2" y="190.8">2. ALL DIMENSIONS ARE IN MM (UON).</text>
<text x="351.2" y="188.1">1. ALL HOLES ARE 22 mm</text>
<text x="374.1" y="188.1">DIA (UON).</text>
<text x="351.2" y="193.5">3. UNLESS OTHERWISE NOTED ALL FILLET WELD SIZE SHALL BE</text>
<text x="353.9" y="196.2">7mm FILLET CONTINUOUS(UON)</text>
<text x="38.1" y="201.4" transform="rotate(-84 38.1 201.4)">237</text>
<text x="351.2" y="198.9">4. RD DENOTES BASE LINE = 00</text>
<text x="194.4" y="232.1">TOP VIEW</text>
<text x="151" y="237.3">TOP VIEW</text>
<text x="195.2" y="244.9">491</text>
<text x="151.8" y="250.1">491</text>
<text x="157.7" y="251.7">4 - ?14</text>
<text x="201.1" y="246.5">4 - ?14</text>
<text x="192.2" y="256.7">501</text>
<text x="148.8" y="261.9">501</text>
<text x="172.4" y="263.3" transform="rotate(-90 172.4 263.3)">FRONT VIEW</text>
<text x="215.8" y="261.9" transform="rotate(-90 215.8 261.9)">FRONT VIEW</text>
<text x="188.1" y="270">2 - ?14</text>
<text x="188.8" y="266.3">490</text>
<text x="199.2" y="273.3">490</text>
<text x="155.5" y="279.2">B - B</text>
<text x="198.9" y="281.6">A - A</text>
<text x="352.7" y="279.5">CHECKED BY</text>
<text x="367" y="279.6">A.A</text>
<text x="381.8" y="279.7">SCALE</text>
<text x="352.7" y="285.7">DATE</text>
<text x="367.7" y="285.9">A.A</text>
<text x="381.3" y="285.1">SHEET NO.</text>
</g>
<g font-size="1.4">
<text x="321.6" y="10.9">BILL OF MATERIALS</text>
<text x="342.3" y="10.7">ASSEMBLY POS.</text>
<text x="358.4" y="10.7">2-R9</text>
<text x="371.3" y="10.6">No. Required</text>
<text x="383.8" y="10.6">1</text>
<text x="392" y="10.6">POS. NO.</text>
<text x="399.8" y="10.7">156</text>
<text x="321.7" y="14">POS. NO.</text>
<text x="330" y="14">QTYN.</text>
<text x="339.3" y="13.8">Profile</text>
<text x="351.2" y="13.2">LENGTH</text>
<text x="352.6" y="15">(mm)</text>
<text x="361.7" y="13.2">Material</text>
<text x="374.3" y="13.2">UNIT</text>
<text x="400.8" y="14.4">NOTE</text>
<text x="321.9" y="18.8">156</text>
<text x="321.9" y="21.7">179</text>
<text x="331.6" y="18.9">1</text>
<text x="331.6" y="21.9">1</text>
<text x="351.2" y="18.8">7559.4</text>
<text x="351.2" y="21.8">750.1</text>
<text x="360.2" y="18.8">S235JR</text>
<text x="360.2" y="21.8">S235JR</text>
<text x="371.4" y="18.9">49.40</text>
<text x="371.4" y="21.8">49.40</text>
<text x="384.2" y="18.8">373.44</text>
<text x="384.2" y="21.8">37.05</text>
<text x="391.8" y="18.9">373.44</text>
<text x="391.8" y="21.8">37.05</text>
<text x="321.9" y="24.8">180</text>
<text x="321.9" y="27.7">237</text>
<text x="331.6" y="24.8">1</text>
<text x="331.6" y="27.8">2</text>
<text x="351.2" y="24.8">750.1</text>
<text x="351.2" y="27.8">720.0</text>
<text x="360.2" y="24.8">S235JR</text>
<text x="360.2" y="27.8">S235JR</text>
<text x="371.4" y="24.8">49.40</text>
<text x="371.4" y="27.8">20.35</text>
<text x="384.2" y="24.8">37.05</text>
<text x="384.2" y="27.7">20.35</text>
<text x="391.8" y="24.8">37.05</text>
<text x="391.8" y="27.8">40.69</text>
<text x="321.9" y="30.7">490</text>
<text x="321.9" y="33.6">491</text>
<text x="331.6" y="30.8">6</text>
<text x="331.6" y="33.8">6</text>
<text x="351.2" y="30.7">75.0</text>
<text x="351.2" y="33.7">180.0</text>
<text x="360.2" y="30.7">S235JR</text>
<text x="360.2" y="33.7">S235JR</text>
<text x="371.4" y="30.8">0.22</text>
<text x="371.4" y="33.7">0.92</text>
<text x="384.2" y="30.7">0.22</text>
<text x="384.2" y="33.7">0.92</text>
<text x="391.8" y="30.8">1.30</text>
<text x="391.8" y="33.7">5.51</text>
<text x="321.6" y="39.7">Total Weight</text>
<text x="321.9" y="36.6">501</text>
<text x="331.6" y="36.7">6</text>
<text x="351.2" y="36.7">100.0</text>
<text x="360.2" y="36.6">S235JR</text>
<text x="371.4" y="36.7">0.20</text>
<text x="384.1" y="39.6">496.1</text>
<text x="384.2" y="36.6">0.20</text>
<text x="391.8" y="36.7">1.18</text>
<text x="345.9" y="47.5">EACH</text>
<text x="345.9" y="44.6">BOLT, NUT &amp; WASHERS MATERIAL LIST</text>
<text x="353.7" y="47.5">REMARK</text>
<text x="382.9" y="46.7">UNIT WEIGHT</text>
<text x="395.6" y="47.4">WEIGHT (KG)</text>
<text x="347.1" y="50.4">2</text>
<text x="347.2" y="53.1">2</text>
<text x="353.5" y="50.5">M 24x 50 BOLTS</text>
<text x="353.7" y="53.2">M 24</text>
<text x="360.7" y="53.2">NUTS</text>
<text x="375.2" y="50.6">GR8.8</text>
<text x="375.2" y="53.4">GR8.8</text>
<text x="383.1" y="50.5">273.0</text>
<text x="383.2" y="53.2">104.0</text>
<text x="385.4" y="48.2">KG/1000</text>
<text x="396.1" y="50.4">0.55</text>
<text x="396.1" y="53.2">0.21</text>
<text x="347.1" y="56">2</text>
<text x="347.1" y="58.7">24</text>
<text x="353.5" y="58.8">M 24x 70 BOLTS</text>
<text x="353.8" y="56">M 24</text>
<text x="360.8" y="56">WASHERS</text>
<text x="375.2" y="58.8">GR8.8</text>
<text x="375.2" y="56.1">GR8.8</text>
<text x="383.1" y="58.8">343.0</text>
<text x="383.2" y="55.9">32.0</text>
<text x="396.1" y="56">0.06</text>
<text x="396.1" y="58.7">8.23</text>
<text x="347.1" y="64.3">24</text>
<text x="347.2" y="61.4">24</text>
<text x="353.7" y="61.5">M 24</text>
<text x="353.8" y="64.3">M 24</text>
<text x="360.7" y="61.5">NUTS</text>
<text x="360.8" y="64.3">WASHERS</text>
<text x="375.2" y="61.7">GR8.8</text>
<text x="375.2" y="64.4">GR8.8</text>
<text x="383.2" y="61.5">104.0</text>
<text x="383.2" y="64.2">32.0</text>
<text x="396.1" y="61.5">2.50</text>
<text x="396.1" y="64.2">0.77</text>
<text x="345.7" y="67.2">Total weight</text>
<text x="396.2" y="67.1">12.31</text>
<text x="402.6" y="67">(KG)</text>
</g>
<g font-size="1.3">
<text x="352" y="218.3">REV.</text>
<text x="357" y="218.2">DATE</text>
<text x="376.3" y="218.2">DESCRIPTION</text>
<text x="398.7" y="218.2">DRN</text>
<text x="403.4" y="218.2">CHK</text>
<text x="408.2" y="218.3">DSN</text>
<text x="8.6" y="288" transform="rotate(-90 8.6 288)">Tekla structures</text>
</g>
<g font-size="1.2">
<text x="372.9" y="15.2">weight kg/m</text>
<text x="385.7" y="15.9">QTY.</text>
<text x="387.4" y="13.2">weight (kg)</text>
<text x="392.7" y="15.9">TOTAL</text>
<text x="335.5" y="18.8">IPE350-J</text>
<text x="335.5" y="21.8">IPE350-J</text>
<text x="335.5" y="24.8">IPE350-J</text>
<text x="335.5" y="27.8">PL20*180</text>
<text x="335.5" y="30.7">PL5*75</text>
<text x="335.5" y="33.7">PL5*130</text>
<text x="335.5" y="36.7">PL5*100</text>
<text x="395.9" y="39.4">(kg)</text>
</g>
</svg>
